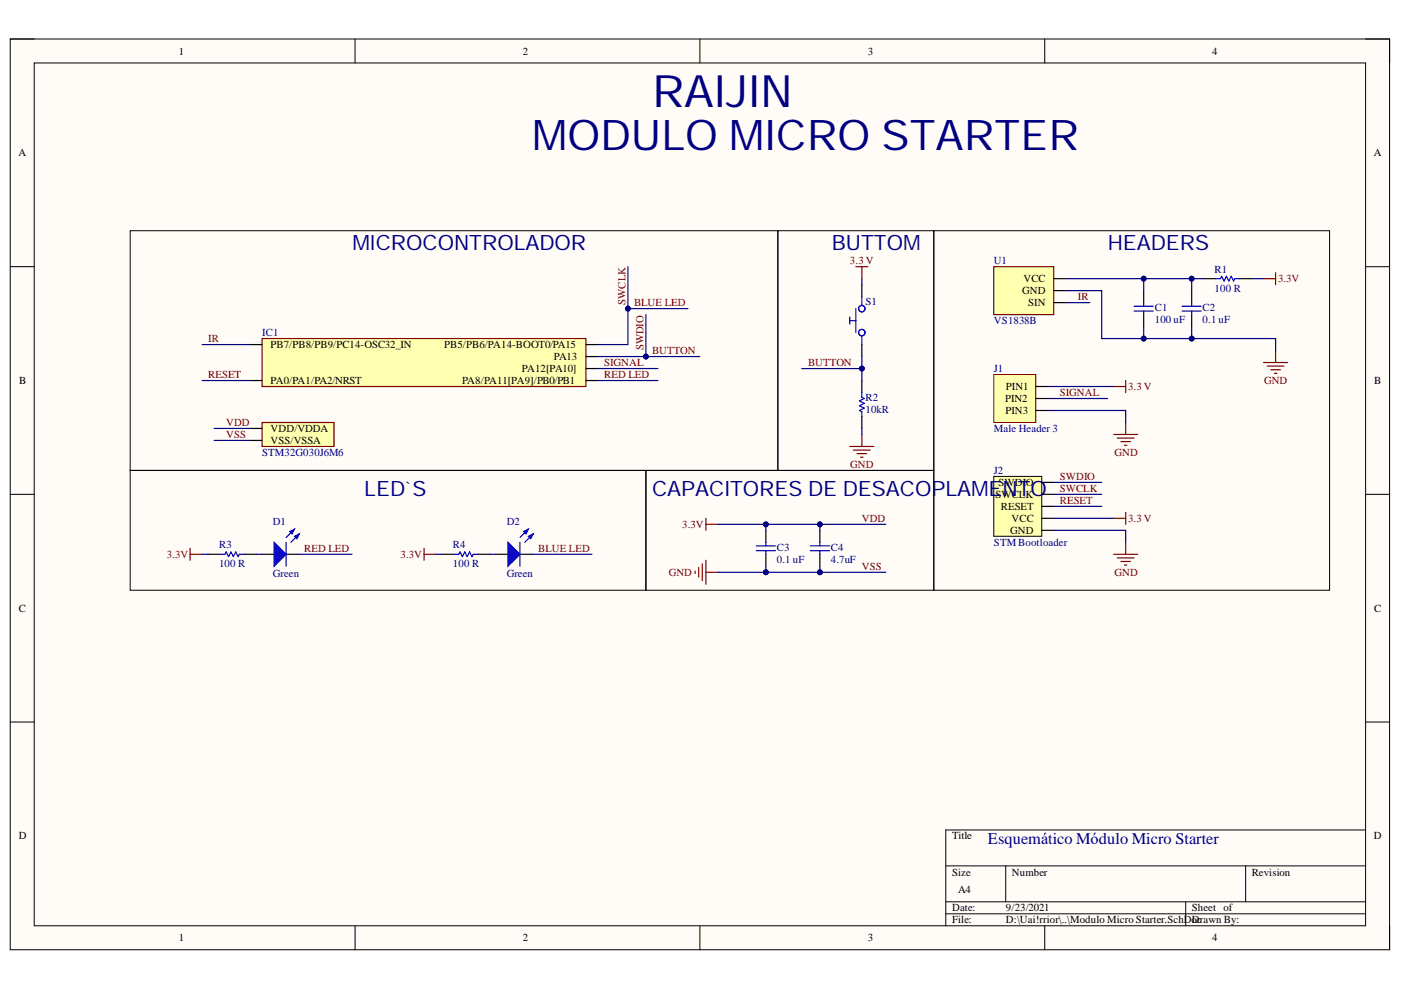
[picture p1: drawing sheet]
<svg xmlns="http://www.w3.org/2000/svg" width="297mm" height="210mm" viewBox="0 0 297 210" stroke-linecap="round" stroke-linejoin="round" font-family="sans-serif">
<path d="M2.2 8.3h292.4v193.1h-292.4z" fill-rule="evenodd" fill="#fffcf8"/>
<path d="M2.2 8.3h292.4v193.1h-292.4z" fill="none" stroke="#000" stroke-width=".21"/>
<path d="M7.3 13.4h282.2v182.9h-282.2z" fill-rule="evenodd" fill="#fffcf8"/>
<g fill="none" stroke="#000" stroke-width=".21">
<path d="M2.2 8.3h5.1M7.3 13.4h282.2v182.9h-282.2zM75.3 8.3v5M148.4 8.3v5M221.5 8.3v5.1M289.5 8.3h5.1v5.1M2.2 56.5h5.1M289.5 56.5h5.1M2.2 104.8h5.1M289.5 104.8h5.1M2.2 153.1h5.1M289.5 153.1h5.1"/>
<path d="M289.5 176h-89v20.3M75.3 196.3v5.1M148.4 196.3v5.1M200.5 183.6h89M200.5 191.2h89M200.5 193.8h89M213.2 183.6v7.6M221.5 196.3v5.1M251.4 191.2v5.1M264.1 183.6v7.6M294.6 196.3v5.1"/>
</g>
<path d="M55.6 71.8h68.6v10.1h-68.6z" fill-rule="evenodd" fill="#ffffb0"/>
<path d="M55.6 71.8h68.6v10.1h-68.6z" fill="none" stroke="#800000" stroke-width=".25"/>
<path d="M53 73.1h2.6M124.2 73.1h2.6M124.2 75.6h2.6M124.2 78.1h2.6M53 80.7h2.6M124.2 80.7h2.6" fill="none" stroke="#000" stroke-width=".25"/>
<path d="M55.6 89.6h15.2v5.1h-15.2z" fill-rule="evenodd" fill="#ffffb0"/>
<path d="M181.5 56.5h2.5M182.7 56.5v2.6M55.6 89.6h15.2v5.1h-15.2zM236.1 92.1h5.1M236.1 81.9h2.6M236.9 92.9h3.5M237.7 93.6h2M238.4 94.4h.5M238.7 80.7v2.5M238.7 89.6v2.5" fill="none" stroke="#800000" stroke-width=".25"/>
<path d="M182.7 60.4v2.5M182.7 73.1v2.5M53 90.8h2.6M53 93.4h2.6" fill="none" stroke="#000" stroke-width=".25"/>
<path d="M27.6 48.9h137.3v50.8h-137.3zM164.9 48.9h33.1v50.8h-33.1z" fill="none" stroke="#000" stroke-width=".21"/>
<g fill="none" stroke="#00f" stroke-width=".25">
<path d="M180.2 68h1.3M180.2 67.2v1.5M181.5 65.4v5.1M182.7 62.9v1.8M182.7 71.3v1.8"/>
<circle cx="182.7" cy="70.5" r=".68"/>
<circle cx="182.7" cy="65.4" r=".68"/>
</g>
<path d="M210.7 101h10.2v12.7h-10.2z" fill-rule="evenodd" fill="#ffffb0"/>
<path d="M210.7 101h10.2v12.7h-10.2z" fill="none" stroke="#000" stroke-width=".21"/>
<path d="M220.9 102.3h2.5M220.9 104.8h2.5M220.9 107.4h2.5M220.9 109.9h2.5M220.9 112.4h2.5" fill="none" stroke="#000" stroke-width=".25"/>
<path d="M236.1 109.9h2.6M236.1 117.5h5.1M236.9 118.3h3.5M237.7 119h2M238.4 119.8h.5M238.7 108.6v2.6M238.7 115v2.5" fill="none" stroke="#800000" stroke-width=".25"/>
<path d="M210.7 56.5h12.7v10.2h-12.7z" fill-rule="evenodd" fill="#ffffb0"/>
<g fill="none" stroke="#800000" stroke-width=".25">
<path d="M210.7 56.5h12.7v10.2h-12.7zM267.9 59.1h2.6M270.5 57.8v2.6M267.9 76.9h5.1M268.7 77.6h3.5M269.4 78.4h2.1M270.2 79.2h.5M270.5 74.3v2.6M180.2 94.7h5.1M180.9 95.4h3.6M181.7 96.2h2M182.5 96.9h.5"/>
<path d="M182.7 92.1v2.6M148.9 119.6v3.5M149.7 109.9v2.5M149.7 118.8v5.1M149.7 111.2h2.5M147.4 121.1v.5M148.1 120.3v2M149.7 121.3h2.5"/>
</g>
<g fill="none" stroke="#000" stroke-width=".25">
<path d="M223.4 59.1h2.6M255.2 59.1h2.5M262.8 59.1h2.6M223.4 61.6h2.6M223.4 64.2h2.6M252.7 61.6v2.6M252.7 66.7v2.5M182.7 80.7v2.5M182.7 88.3v2.5M55.6 117.5h2.5M60.7 117.5h2.5M162.4 112.4v2.6"/>
<path d="M162.4 117.5v2.6M173.8 112.4v2.6M173.8 117.5v2.6"/>
</g>
<g fill="none" stroke="#00f" stroke-width=".25">
<path d="M257.7 59.1h1.1l.2-.5 .5 1 .5-1 .5 1 .5-1 .6 1 .2-.5h1M250.6 64.9h4.1M250.6 65.9h4.1M252.7 64.2v.7M252.7 65.9v.8M182.7 83.2v1l.5 .3-1 .5 1 .5-1 .5 1 .5-1 .5 .5 .3v1M160.3 115.7h4.1M160.3 116.8h4.1M162.4 115v.7M162.4 116.8v.7M171.8 115.7h4.1M171.8 116.8h4.1"/>
<path d="M173.8 115v.7M173.8 116.8v.7"/>
</g>
<path d="M198 48.9h83.9v76.2h-83.9zM136.9 99.7h61.1v25.4h-61.1z" fill="none" stroke="#000" stroke-width=".21"/>
<path d="M58.1 115l2.6 2.5-2.6 2.6z" fill="#00f"/>
<path d="M58.1 115l2.6 2.5-2.6 2.6zM62.4 112.2l-1.7 1.8M63.5 113.2l-1.8 1.8" fill="none" stroke="#00f" stroke-width=".25"/>
<path d="M62.4 113.7l1.1-.5-.6 1z" fill="#00f"/>
<path d="M62.4 113.7l1.1-.5-.6 1z" fill="none" stroke="#00f" stroke-width=".25"/>
<path d="M61.4 112.7l1-.5-.5 1z" fill="#00f"/>
<path d="M60.7 115v5.1M61.4 112.7l1-.5-.5 1z" fill="none" stroke="#00f" stroke-width=".25"/>
<path d="M105.2 117.5h2.5M110.2 117.5h2.6" fill="none" stroke="#000" stroke-width=".25"/>
<path d="M107.7 115l2.5 2.5-2.5 2.6z" fill="#00f"/>
<path d="M107.7 115l2.5 2.5-2.5 2.6zM112 112.2l-1.8 1.8M113 113.2l-1.7 1.8" fill="none" stroke="#00f" stroke-width=".25"/>
<path d="M112 113.7l1-.5-.5 1z" fill="#00f"/>
<path d="M112 113.7l1-.5-.5 1z" fill="none" stroke="#00f" stroke-width=".25"/>
<path d="M111 112.7l1-.5-.5 1z" fill="#00f"/>
<path d="M240.4 64.9h4.1M240.4 65.9h4.1M242.5 64.2v.7M242.5 65.9v.8M46.7 117.5h1l.2-.5 .6 1 .5-1 .5 1 .5-1 .5 1 .2-.5h1.1M96.3 117.5h1l.2-.5 .5 1 .5-1 .6 1 .5-1 .5 1 .2-.5h1M110.2 115v5.1M111 112.7l1-.5-.5 1z" fill="none" stroke="#00f" stroke-width=".25"/>
<path d="M40.3 116.3v2.5M40.3 117.5h2.6M89.9 117.5h2.5M89.9 116.3v2.5" fill="none" stroke="#800000" stroke-width=".25"/>
<path d="M242.5 61.6v2.6M242.5 66.7v2.5M44.1 117.5h2.6M51.8 117.5h2.5M93.7 117.5h2.6M101.3 117.5h2.6" fill="none" stroke="#000" stroke-width=".25"/>
<path d="M27.6 99.7h109.3v25.4h-109.3z" fill="none" stroke="#000" stroke-width=".21"/>
<path d="M210.7 79.4h8.9v10.2h-8.9z" fill-rule="evenodd" fill="#ffffb0"/>
<path d="M210.7 79.4h8.9v10.2h-8.9z" fill="none" stroke="#800000" stroke-width=".21"/>
<path d="M219.6 81.9h2.5M219.6 84.5h2.5M219.6 87h2.5" fill="none" stroke="#000" stroke-width=".25"/>
<g fill="none" stroke="#000080" stroke-width=".25">
<path d="M182.7 59.1v1.3M226 59.1h29.2M42.9 73.1h10.1M126.8 78.1h12.7M226 64.2h5M42.9 80.7h10.1M126.8 80.7h12.7M222.1 87h16.6v2.6M222.1 81.9h14M223.4 102.3h10.2M223.4 104.8h10.2M223.4 107.4h10.2"/>
<path d="M223.4 109.9h12.7"/>
</g>
<circle cx="242.5" cy="59.1" r=".51" fill="#000080"/>
<circle cx="242.5" cy="59.1" r=".51" fill="none" stroke="#000080" stroke-width=".21"/>
<circle cx="252.7" cy="59.1" r=".51" fill="#000080"/>
<circle cx="252.7" cy="59.1" r=".51" fill="none" stroke="#000080" stroke-width=".21"/>
<path d="M242.5 59.1v2.5" fill="none" stroke="#000080" stroke-width=".25"/>
<circle cx="242.5" cy="59.1" r=".51" fill="#000080"/>
<circle cx="242.5" cy="59.1" r=".51" fill="none" stroke="#000080" stroke-width=".21"/>
<path d="M242.5 69.2v2.6" fill="none" stroke="#000080" stroke-width=".25"/>
<circle cx="242.5" cy="71.8" r=".51" fill="#000080"/>
<circle cx="242.5" cy="71.8" r=".51" fill="none" stroke="#000080" stroke-width=".21"/>
<path d="M252.7 59.1v2.5" fill="none" stroke="#000080" stroke-width=".25"/>
<circle cx="252.7" cy="59.1" r=".51" fill="#000080"/>
<circle cx="252.7" cy="59.1" r=".51" fill="none" stroke="#000080" stroke-width=".21"/>
<path d="M265.4 59.1h2.5M252.7 71.8h17.8v2.5" fill="none" stroke="#000080" stroke-width=".25"/>
<circle cx="252.7" cy="71.8" r=".51" fill="#000080"/>
<circle cx="252.7" cy="71.8" r=".51" fill="none" stroke="#000080" stroke-width=".21"/>
<path d="M133.1 65.4h12.8M222.1 84.5h12.8M223.4 112.4h15.3v2.6" fill="none" stroke="#000080" stroke-width=".25"/>
<circle cx="133.1" cy="65.4" r=".51" fill="#000080"/>
<circle cx="133.1" cy="65.4" r=".51" fill="none" stroke="#000080" stroke-width=".21"/>
<path d="M136.9 66.7v8.9h-10.1" fill="none" stroke="#000080" stroke-width=".25"/>
<circle cx="136.9" cy="75.6" r=".51" fill="#000080"/>
<circle cx="136.9" cy="75.6" r=".51" fill="none" stroke="#000080" stroke-width=".21"/>
<path d="M136.9 75.6h11.5" fill="none" stroke="#000080" stroke-width=".25"/>
<circle cx="136.9" cy="75.6" r=".51" fill="#000080"/>
<circle cx="136.9" cy="75.6" r=".51" fill="none" stroke="#000080" stroke-width=".21"/>
<path d="M133.1 56.5v16.6h-6.3" fill="none" stroke="#000080" stroke-width=".25"/>
<circle cx="133.1" cy="65.4" r=".51" fill="#000080"/>
<circle cx="133.1" cy="65.4" r=".51" fill="none" stroke="#000080" stroke-width=".21"/>
<path d="M182.7 75.6v2.5M182.7 90.8v1.3" fill="none" stroke="#000080" stroke-width=".25"/>
<circle cx="182.7" cy="78.1" r=".51" fill="#000080"/>
<circle cx="182.7" cy="78.1" r=".51" fill="none" stroke="#000080" stroke-width=".21"/>
<path d="M170 78.1h12.7v2.6" fill="none" stroke="#000080" stroke-width=".25"/>
<circle cx="182.7" cy="78.1" r=".51" fill="#000080"/>
<circle cx="182.7" cy="78.1" r=".51" fill="none" stroke="#000080" stroke-width=".21"/>
<path d="M152.2 111.2h35.6" fill="none" stroke="#000080" stroke-width=".25"/>
<circle cx="162.4" cy="111.2" r=".51" fill="#000080"/>
<circle cx="162.4" cy="111.2" r=".51" fill="none" stroke="#000080" stroke-width=".21"/>
<circle cx="173.8" cy="111.2" r=".51" fill="#000080"/>
<circle cx="173.8" cy="111.2" r=".51" fill="none" stroke="#000080" stroke-width=".21"/>
<path d="M152.2 121.3h35.6" fill="none" stroke="#000080" stroke-width=".25"/>
<circle cx="162.4" cy="121.3" r=".51" fill="#000080"/>
<circle cx="162.4" cy="121.3" r=".51" fill="none" stroke="#000080" stroke-width=".21"/>
<circle cx="173.8" cy="121.3" r=".51" fill="#000080"/>
<circle cx="173.8" cy="121.3" r=".51" fill="none" stroke="#000080" stroke-width=".21"/>
<path d="M162.4 120.1v1.2" fill="none" stroke="#000080" stroke-width=".25"/>
<circle cx="162.4" cy="121.3" r=".51" fill="#000080"/>
<circle cx="162.4" cy="121.3" r=".51" fill="none" stroke="#000080" stroke-width=".21"/>
<path d="M173.8 120.1v1.2" fill="none" stroke="#000080" stroke-width=".25"/>
<circle cx="173.8" cy="121.3" r=".51" fill="#000080"/>
<circle cx="173.8" cy="121.3" r=".51" fill="none" stroke="#000080" stroke-width=".21"/>
<path d="M162.4 111.2v1.2" fill="none" stroke="#000080" stroke-width=".25"/>
<circle cx="162.4" cy="111.2" r=".51" fill="#000080"/>
<circle cx="162.4" cy="111.2" r=".51" fill="none" stroke="#000080" stroke-width=".21"/>
<path d="M173.8 111.2v1.2" fill="none" stroke="#000080" stroke-width=".25"/>
<circle cx="173.8" cy="111.2" r=".51" fill="#000080"/>
<circle cx="173.8" cy="111.2" r=".51" fill="none" stroke="#000080" stroke-width=".21"/>
<path d="M226 61.6h7.6v10.2h19.1v-2.6M45.4 90.8h7.6M45.4 93.4h7.6M42.9 117.5h1.2M54.3 117.5h1.3M63.2 117.5h11.4M92.4 117.5h1.3M103.9 117.5h1.3M112.8 117.5h12.7" fill="none" stroke="#000080" stroke-width=".25"/>
<circle cx="242.5" cy="71.8" r=".51" fill="#000080"/>
<circle cx="242.5" cy="71.8" r=".51" fill="none" stroke="#000080" stroke-width=".21"/>
<circle cx="252.7" cy="71.8" r=".51" fill="#000080"/>
<circle cx="252.7" cy="71.8" r=".51" fill="none" stroke="#000080" stroke-width=".21"/>
<text font-size="9.5" fill="#000080" x="138.2" y="22.7">RAIJIN</text>
<text font-size="9" fill="#000080" x="112.9" y="31.8">MODULO MICRO STARTER</text>
<g font-size="4.5" fill="#000080">
<text x="74.7" y="53">M</text>
<text x="78.4" y="53">ICROCONTROLADOR</text>
<text x="176.4" y="53">BUTTOM</text>
<text x="234.9" y="53">HEADERS</text>
<text x="77.2" y="105.2">LED`S</text>
<text x="138.2" y="105.2">CAPACITORES DE DESACOPLAM</text>
<text x="209.6" y="105.2">ENTO</text>
</g>
<text font-size="3.5" fill="#000080" x="209.5" y="179">Esquemático Módulo Micro Starter</text>
<g font-size="2.3">
<text x="37.9" y="11.6">1</text>
<text x="110.8" y="11.6">2</text>
<text x="184" y="11.6">3</text>
<text x="257" y="11.6">4</text>
<text x="3.9" y="33.1">A</text>
<text x="291.3" y="33.1">A</text>
<text x="217" y="59.8">VCC</text>
<text x="216.7" y="62.4">GND</text>
<text x="218" y="64.9">SIN</text>
<text x="57.4" y="73.8">PB7/PB8/PB9/PC14-OSC32_IN</text>
<text x="94.2" y="73.8">PB5/PB6/PA14-BOOT0/PA15</text>
<text x="117.4" y="76.3">PA13</text>
<text x="4.1" y="81.4">B</text>
<text x="57.4" y="81.4">PA0/PA1/PA2/NRST</text>
<text x="98" y="81.4">PA8/PA11[PA9]/PB0/PB1</text>
<text x="110.7" y="78.9">PA12[PA10]</text>
<text x="213.3" y="82.7">PIN1</text>
<text x="291.4" y="81.4">B</text>
<text x="213.1" y="85.2">PIN2</text>
<text x="213.2" y="87.7">PIN3</text>
<text x="57.4" y="91.5">VDD/VDDA</text>
<text x="57.4" y="94.2">VSS/VSSA</text>
<text x="211.1" y="105.6">SWCLK</text>
<text x="211.7" y="103">SWDIO</text>
<text x="212.2" y="108.1">RESET</text>
<text x="214.2" y="113.2">GND</text>
<text x="214.5" y="110.6">VCC</text>
<text x="4" y="129.7">C</text>
<text x="291.4" y="129.7">C</text>
<text x="4" y="177.9">D</text>
<text x="201.9" y="177.9">Title</text>
<text x="291.3" y="177.9">D</text>
<text x="201.9" y="185.6">Size</text>
<text x="214.5" y="185.6">Number</text>
<text x="265.4" y="185.6">Revision</text>
<text x="203.1" y="189.4">A4</text>
<text x="201.9" y="193.2">Date:</text>
<text x="201.9" y="195.8">File:</text>
<text x="213.3" y="193.2">9/23/2021</text>
<text x="213.3" y="195.8">D:\Uai!rrior\..\Modulo Micro Starter.SchDoc</text>
<text x="252.7" y="193.2">Sheet of</text>
<text x="252.7" y="195.8">Drawn By:</text>
<text x="37.9" y="199.6">1</text>
<text x="110.8" y="199.6">2</text>
<text x="184" y="199.6">3</text>
<text x="257" y="199.6">4</text>
</g>
<g font-size="2.3" fill="#800000">
<text x="180.2" y="56">3.3 V</text>
<text x="271" y="59.8">3.3V</text>
<text x="132.7" y="64.6" transform="rotate(-90 132.7 64.6)">SWCLK</text>
<text x="134.4" y="64.9">BLUE LED</text>
<text x="228.5" y="63.6">IR</text>
<text x="44.2" y="72.5">IR</text>
<text x="128.1" y="77.6">SIGNAL</text>
<text x="136.5" y="74.3" transform="rotate(-90 136.5 74.3)">SWDIO</text>
<text x="138.2" y="75.1">BUTTON</text>
<text x="171.3" y="77.6">BUTTON</text>
<text x="44.2" y="80.1">RESET</text>
<text x="128.1" y="80.1">RED LED</text>
<text x="224.7" y="83.9">SIGNAL</text>
<text x="239.2" y="82.7">3.3 V</text>
<text x="268" y="81.4">GND</text>
<text x="48" y="92.9">VSS</text>
<text x="48" y="90.3">VDD</text>
<text x="180.3" y="99.2">GND</text>
<text x="224.7" y="101.8">SWDIO</text>
<text x="236.3" y="96.7">GND</text>
<text x="224.7" y="104.3">SWCLK</text>
<text x="224.7" y="106.8">RESET</text>
<text x="144.7" y="111.9">3.3V</text>
<text x="182.7" y="110.6">VDD</text>
<text x="239.2" y="110.6">3.3 V</text>
<text x="35.4" y="118.3">3.3V</text>
<text x="64.5" y="117">RED LED</text>
<text x="84.9" y="118.3">3.3V</text>
<text x="114.1" y="117">BLUE LED</text>
<text x="141.8" y="122.1">GND</text>
<text x="182.7" y="120.8">VSS</text>
<text x="236.3" y="122.1">GND</text>
</g>
<g font-size="2.3" fill="#000080">
<text x="210.7" y="56">U1</text>
<text x="257.5" y="57.8">R1</text>
<text x="183.5" y="64.7">S1</text>
<text x="244.8" y="65.9">C1</text>
<text x="255" y="65.9">C2</text>
<text x="257.5" y="61.9">100 R</text>
<text x="55.6" y="71.3">IC1</text>
<text x="210.7" y="68.7">VS1838B</text>
<text x="244.8" y="68.5">100 uF</text>
<text x="255" y="68.5">0.1 uF</text>
<text x="210.7" y="78.9">J1</text>
<text x="183.5" y="84.9">R2</text>
<text x="183.5" y="87.5">10kR</text>
<text x="210.7" y="91.5">Male Header 3</text>
<text x="55.6" y="96.7">STM32G030J6M6</text>
<text x="210.7" y="100.5">J2</text>
<text x="57.9" y="111.4">D1</text>
<text x="107.4" y="111.4">D2</text>
<text x="46.4" y="116.2">R3</text>
<text x="96" y="116.2">R4</text>
<text x="164.7" y="116.7">C3</text>
<text x="164.7" y="119.3">0.1 uF</text>
<text x="176.1" y="116.7">C4</text>
<text x="176.1" y="119.3">4.7uF</text>
<text x="210.7" y="115.7">STM Bootloader</text>
<text x="46.4" y="120.3">100 R</text>
<text x="57.9" y="122.3">Green</text>
<text x="96" y="120.3">100 R</text>
<text x="107.4" y="122.3">Green</text>
</g>
</svg>
